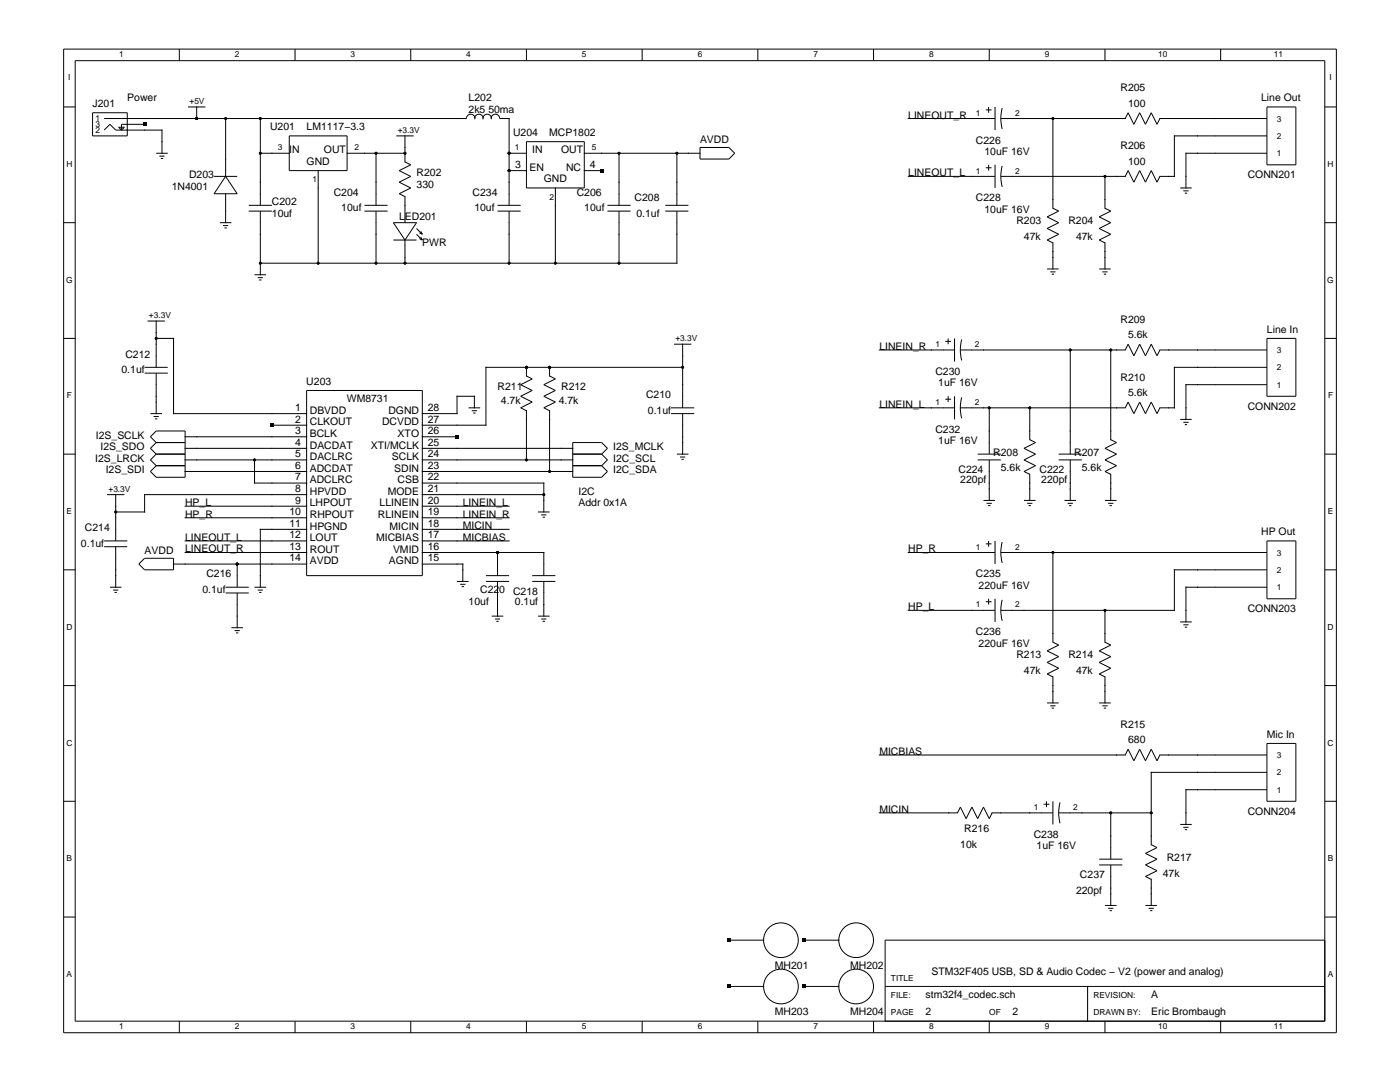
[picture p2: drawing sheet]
<svg xmlns="http://www.w3.org/2000/svg" width="279mm" height="216mm" viewBox="0 0 279 216" stroke-linecap="round" stroke-linejoin="round" font-family="sans-serif">
<g fill="none" stroke="#000" stroke-width=".2">
<path d="M12.7 9.8h254v196.3h-254zM15 12.1h249.4v191.7h-249.4zM35.8 9.8v2.3M58.9 9.8v2.3M82 9.8v2.3M105.1 9.8v2.3M128.2 9.8v2.3M151.2 9.8v2.3M174.3 9.8v2.3M197.4 9.8v2.3M220.5 9.8v2.3M243.6 9.8v2.3"/>
<path d="M12.7 21.3h2.3M18.5 22.5h6.9v4.6h-6.9zM20.8 23.7h72.3a.84 .84 0 0 1 .8-.9 .84 .84 0 0 1 .9 .9 .82 .82 0 0 1 .8-.9 .82 .82 0 0 1 .8 .9 .82 .82 0 0 1 .8-.9 .82 .82 0 0 1 .8 .9 .84 .84 0 0 1 .9-.9 .84 .84 0 0 1 .8 .9h1.9v17.3M20.8 26l1.1-1.2 1.2 1.2h9.2v4.6M23.7 25.4h1.1l-.6 .6zM28.9 24.8h-4.7v1.2M31.2 30.6h2.3M31.8 31.2h1M32.1 31.6h.5M37.5 21.3h3.5M39.3 21.3v2.4M42.7 35.2h4.6"/>
<path d="M45 23.7v11.5M45 38.7v5.7M45 35.2l2.3 3.5h-4.6zM52 30.6h5.7M52 23.7v17.3M57.7 27.1h11.6v6.9h-11.6zM63.5 34v18.5M69.3 30.6h11.5M75 30.6v10.4M79.1 27.1h3.5M80.8 27.1v5.2l1.2 .6-2.3 1.1 2.3 1.2-2.3 1.2 2.3 1.1-2.3 1.2 1.1 .5v5.2M101.6 34h3.5"/>
<path d="M101.6 30.6h3.5M105.1 28.3h11.5v9.2h-11.5zM110.8 37.5v15M116.6 34h3.5M116.6 30.6h23.1M123.5 30.6v10.4M135.1 30.6v10.4M139.7 29.4h5.8l1.1 1.2-1.1 1.1h-5.8zM181.3 23.7h17.3M181.3 35.2h17.3M196.7 21.9h1.2M196.7 33.5h1.2"/>
<path d="M197.3 21.3v1.2M197.3 32.9v1.1M198.6 21.3v4.7M198.6 32.9v4.6M200 21.6a8.1 8.1 0 0 0 0 4.1M200 33.1a8.1 8.1 0 0 0 0 4.2M210.1 23.7v17.8l1.2 .6-2.3 1.2 2.3 1.1-2.3 1.2 2.3 1.1-2.3 1.2 1.1 .6M220.5 35.2v6.3l1.2 .6-2.3 1.2 2.3 1.1-2.3 1.2 2.3 1.1-2.3 1.2 1.1 .6M225.1 22.5l1.2 2.3 1.1-2.3 1.2 2.3 1.2-2.3 1.1 2.3 .6-1.1h21.3M225.1 22.5l-.5 1.2h-24.9M225.1 34l-.5 1.2h-24.9M235.5 37.5h2.3"/>
<path d="M236.2 38.1h1M236.5 38.5h.4M252.8 21.3h5.8v11.6h-5.8zM252.8 27.1h-18.4v8.1h-2.9l-.6 1.2-1.1-2.4-1.2 2.4-1.2-2.4-1.1 2.4-1.2-2.4M252.8 30.6h-16.1v6.9M264.4 21.3h2.3M12.7 44.4h2.3M43.9 44.4h2.3M44.5 45h1M44.8 45.5h.5M49.6 41h4.7M49.6 42.1h4.7"/>
<path d="M50.8 54.8h2.3M51.4 55.4h1.1M51.7 55.9h.5M52 42.1v12.7M72.7 41h4.7M72.7 42.1h4.7M75 42.1v10.4M78.5 44.4h4.6l-2.3 3.5zM78.5 47.9h4.6M80.8 47.9v4.6M83.1 45.6l1.2 1.1M83.1 46.7l1.2 1.2"/>
<path d="M83.7 47.6l.6 .3M83.7 46.5l.6 .2M84 47.3l.3 .6M84 46.2l.3 .5M99.3 41h4.6M99.3 42.1h4.6M101.6 42.1v10.4M121.2 41h4.6M121.2 42.1h4.6M123.5 42.1v10.4M132.8 41h4.6M132.8 42.1h4.6"/>
<path d="M135.1 42.1v10.4h-83.1M209 53.7h2.3M209.6 54.2h1M209.9 54.7h.5M210.1 48.5v5.2M219.4 53.7h2.3M220 54.2h1M220.3 54.7h.4M220.5 48.5v5.2M264.4 44.4h2.3M12.7 67.5h2.3M28.9 73.3h4.6"/>
<path d="M28.9 74.5h4.6M29.4 64.1h3.5M31.2 67.5h3.4v15h26.6M31.2 64.1v9.2M31.2 74.5v8M61.2 77.9h23.1v37h-23.1zM105.1 73.3v1.7l1.1 .6-2.3 1.2 2.3 1.1-2.3 1.2 2.3 1.1-2.3 1.2 1.2 .6M109.7 73.3v1.7l1.1 .6-2.3 1.2 2.3 1.1-2.3 1.2 2.3 1.1-2.3 1.2 1.2 .6M134.5 68.7h3.5M136.2 73.3h-39.2v11.5h-12.7M136.2 68.7v12.7M175.5 69.8h15"/>
<path d="M188.7 68.1h1.1M188.7 79.7h1.1M189.2 67.5v1.2M189.2 79.1v1.1M190.5 67.5v4.6M190.5 79.1v4.6M191.9 67.7a8.1 8.1 0 0 0 0 4.2M191.9 79.3a8.1 8.1 0 0 0 0 4.2M213.6 69.8v20.8M221.7 69.8v17.9l1.1 .6-2.3 1.2 2.3 1.1-2.3 1.2 2.3 1.1-2.3 1.2M225.1 68.7l1.2 2.3 1.1-2.3 1.2 2.3 1.2-2.3 1.1 2.3 .6-1.2h21.3M225.1 68.7l-.5 1.1h-32.9"/>
<path d="M252.8 67.5h5.8v11.6h-5.8zM252.8 73.3h-18.4v8.1h-2.9l-.6 1.1-1.1-2.3-1.2 2.3-1.2-2.3-1.1 2.3-1.2-2.3M252.8 76.8h-16.1v6.9M264.4 67.5h2.3M12.7 90.6h2.3M21.4 98.7h3.4M23.1 98.7v9.2M30 82.5h2.3M30.7 83.1h1M30.9 83.6h.5M31.2 90.6h5.7M31.2 88.3l-1.2-1.1 1.2-1.2h5.7v9.2h-5.7l-1.2-1.1 1.2-1.2"/>
<path d="M31.2 88.3h5.7M31.2 88.3l-1.2 1.2 1.2 1.1M31.2 90.6l-1.2 1.2 1.2 1.1M31.2 92.9h5.7M36.9 87.2h24.3M36.9 89.5h24.3M36.9 91.8h24.3M36.9 94.1h24.3M50.8 91.8v4.6h10.4M54.3 84.8h6.9M61.2 98.7h-32.3v3.5h-5.8M84.3 87.2h6.9"/>
<path d="M84.3 89.5h30M84.3 91.8h30M84.3 94.1h30M84.3 96.4h24.2v5.8M84.3 98.7h24.2M93.5 81.4h2.3M94.2 82h1M94.4 82.4h.5M94.7 81.4v-2.3h-3.5v3.4h-6.9M105.1 81.9v9.9M109.7 81.9v12.2M114.3 90.6h5.8"/>
<path d="M114.3 92.9h5.8M120.1 90.6l1.1-1.1-1.1-1.2h-5.8v6.9h5.8l1.1-1.1-1.1-1.2M120.1 90.6l1.1 1.2-1.1 1.1M133.9 82.5h4.6M133.9 81.4h4.6M135.1 90.6h2.3M135.7 91.2h1.1M136 91.7h.5M136.2 82.5v8.1M175.5 81.4h15M195.1 90.6h4.6M195.1 91.8h4.6"/>
<path d="M196.3 99.9h2.3M197.4 81.4v9.2M197.4 91.8v8.1M204.4 94.1l1.1 .5v5.3M204.4 99.9h2.3M205.5 81.4v6.3l1.2 .6-2.3 1.2 2.3 1.1-2.3 1.2 2.3 1.1-2.3 1.2M211.3 90.6h4.6M211.3 91.8h4.6M212.4 99.9h2.3M213.6 91.8v8.1M220.5 94.1l1.2 .5v5.3M220.5 99.9h2.3"/>
<path d="M225.1 80.2l-.5 1.2h-32.9M235.5 83.7h2.3M236.2 84.3h1M236.5 84.7h.4M264.4 90.6h2.3M12.7 113.7h2.3M20.8 107.9h4.6M20.8 109.1h4.6M21.9 117.2h2.3M22.6 117.7h1M22.9 118.2h.4M23.1 109.1v8.1"/>
<path d="M27.7 112.6l1.2-1.2h5.7v2.3h-5.7zM34.6 112.6h26.6M36.9 101h24.3M36.9 103.3h24.3M36.9 107.9h24.3M36.9 110.2h24.3M45 117.2h4.6M45 118.3h4.6M47.3 112.6v4.6M47.3 118.3v7M50.8 117.2h2.3M51.4 117.7h1.1"/>
<path d="M51.7 118.2h.5M61.2 105.6h-9.2v11.6M84.3 112.6h8.1v3.4M84.3 101h17.3M84.3 103.3h17.3M84.3 105.6h17.3M84.3 107.9h17.3M84.3 110.2h24.2v4.7M91.2 116h2.3M91.8 116.6h1.1M92.1 117.1h.5M97 114.9h4.6"/>
<path d="M97 116h4.6M99.3 110.2v4.7M99.3 116v6.9M106.2 114.9h4.6M106.2 116h4.6M107.4 102.2h2.3M108 102.7h1M108.3 103.2h.5M108.5 116v6.9M181.3 110.2h17.3M196.7 108.5h1.2M196.9 100.4h1"/>
<path d="M197.2 100.9h.5M197.3 107.9v1.2M197.3 119.5v1.1M198.6 107.9v4.7M198.6 119.5v4.6M199.7 110.2h53.1M200 108.2a8.1 8.1 0 0 0 0 4.1M200 119.7a8.1 8.1 0 0 0 0 4.2M205 100.4h1M205.3 100.9h.4M210.1 110.2v17.9l1.2 .6-2.3 1.2 2.3 1.1-2.3 1.2 2.3 1.1-2.3 1.2M213.1 100.4h1"/>
<path d="M213.4 100.9h.4M221.2 100.4h1M221.4 100.9h.5M252.8 113.7h-18.4v8.1h-34.7M252.8 107.9h5.8v11.6h-5.8zM252.8 117.2h-16.1v6.9M264.4 113.7h2.3M12.7 136.8h2.3M46.2 125.3h2.3M46.8 125.8h1.1M47.1 126.3h.5M98.1 122.9h2.3"/>
<path d="M98.8 123.5h1M99.1 124h.4M107.4 122.9h2.3M108 123.5h1M108.3 124h.5M181.3 121.8h17.3M196.7 120.1h1.2M209 134.5l1.1 .5v5.3M219.4 134.5l1.1 .5v5.3M220.5 121.8v6.3l1.2 .6-2.3 1.2 2.3 1.1-2.3 1.2 2.3 1.1-2.3 1.2M235.5 124.1h2.3M236.2 124.7h1"/>
<path d="M236.5 125.1h.4M264.4 136.8h2.3M12.7 159.9h2.3M208.8 159.9v1.1M209 140.3h2.3M209.6 140.8h1M209.9 141.3h.5M210.1 159.9v4.6M219.4 140.3h2.3M220 140.8h1M220.3 141.3h.4M225.1 149.5l1.2 2.3 1.1-2.3 1.2 2.3 1.2-2.3 1.1 2.3 .6-1.1h21.3"/>
<path d="M225.1 149.5l-.5 1.2h-49.1M252.8 148.3h5.8v11.6h-5.8zM252.8 157.6h-16.1v6.9M252.8 154.1h-23v14.4l1.1 .6-2.3 1.2 2.3 1.1-2.3 1.2 2.3 1.1-2.3 1.2 1.2 .6v5.2M264.4 159.9h2.3M191.7 161l1.1 2.4 1.2-2.4 1.1 2.4 1.2-2.4 1.1 2.4 .6-1.2h12.1M191.7 161l-.6 1.2h-15.6M208.3 160.5h1.1M211.3 162.2h18.5M211.6 160.1a8.1 8.1 0 0 0 0 4.2M219.4 172.6h4.6M219.4 171.4h4.6"/>
<path d="M221.7 162.2v9.2M221.7 172.6v8.1M235.5 164.5h2.3M236.2 165.1h1M236.5 165.5h.4M12.7 183h2.3M145.5 187.6h6.9M145.5 196.8h6.9M160.5 187.6h6.9M160.5 196.8h6.9M176.6 196.8h87.8M217.1 196.8v7"/>
<path d="M220.5 180.7h2.3M221.2 181.2h1M221.4 181.7h.5M228.6 180.7h2.3M229.2 181.2h1.1M229.5 181.7h.5M264.4 187.6h-87.8v16.2M264.4 183h2.3M35.8 203.8v2.3M58.9 203.8v2.3M82 203.8v2.3M105.1 203.8v2.3"/>
<path d="M128.2 203.8v2.3M151.2 203.8v2.3M174.3 203.8v2.3M197.4 203.8v2.3M220.5 203.8v2.3M243.6 203.8v2.3"/>
<circle cx="155.9" cy="196.8" r="3.5"/>
<circle cx="155.9" cy="187.6" r="3.5"/>
<circle cx="170.9" cy="196.8" r="3.5"/>
<circle cx="170.9" cy="187.6" r="3.5"/>
</g>
<g fill="#000">
<path d="M28.5 24.5h.7v.7h-.7zM119.7 33.7h.7v.7h-.7zM53.9 84.5h.7v.7h-.7zM90.9 86.8h.7v.7h-.7zM145.1 187.3h.7v.6h-.7zM145.1 196.5h.7v.7h-.7zM160.1 187.3h.7v.6h-.7zM160.1 196.5h.7v.7h-.7z"/>
<circle cx="39.3" cy="23.7" r=".29"/>
<circle cx="45" cy="23.7" r=".29"/>
<circle cx="52" cy="23.7" r=".29"/>
<circle cx="52" cy="30.6" r=".29"/>
<circle cx="75" cy="30.6" r=".29"/>
<circle cx="80.8" cy="30.6" r=".29"/>
<circle cx="101.6" cy="34" r=".29"/>
<circle cx="101.6" cy="30.6" r=".29"/>
<circle cx="123.5" cy="30.6" r=".29"/>
<circle cx="135.1" cy="30.6" r=".29"/>
<circle cx="210.1" cy="23.7" r=".29"/>
<circle cx="220.5" cy="35.2" r=".29"/>
<circle cx="52" cy="52.5" r=".29"/>
<circle cx="63.5" cy="52.5" r=".29"/>
<circle cx="75" cy="52.5" r=".29"/>
<circle cx="80.8" cy="52.5" r=".29"/>
<circle cx="101.6" cy="52.5" r=".29"/>
<circle cx="110.8" cy="52.5" r=".29"/>
<circle cx="123.5" cy="52.5" r=".29"/>
<circle cx="31.2" cy="67.5" r=".29"/>
<circle cx="105.1" cy="73.3" r=".29"/>
<circle cx="109.7" cy="73.3" r=".29"/>
<circle cx="136.2" cy="73.3" r=".29"/>
<circle cx="213.6" cy="69.8" r=".29"/>
<circle cx="221.7" cy="69.8" r=".29"/>
<circle cx="50.8" cy="91.8" r=".29"/>
<circle cx="105.1" cy="91.8" r=".29"/>
<circle cx="108.5" cy="98.7" r=".29"/>
<circle cx="109.7" cy="94.1" r=".29"/>
<circle cx="197.4" cy="81.4" r=".29"/>
<circle cx="205.5" cy="81.4" r=".29"/>
<circle cx="23.1" cy="102.2" r=".29"/>
<circle cx="47.3" cy="112.6" r=".29"/>
<circle cx="99.3" cy="110.2" r=".29"/>
<circle cx="210.1" cy="110.2" r=".29"/>
<circle cx="220.5" cy="121.8" r=".29"/>
<circle cx="221.7" cy="162.2" r=".29"/>
<circle cx="229.8" cy="162.2" r=".29"/>
</g>
<g font-size="2.1">
<text x="18.5" y="21.3">J201</text>
<text x="25.4" y="20.2">Power</text>
<text x="93.5" y="20.2">L202</text>
<text x="93.5" y="22.5">2k5 50ma</text>
<text x="181.3" y="23.7">LINEOUT_R</text>
<text x="223.6" y="18.2">R205</text>
<text x="225.1" y="21.3">100</text>
<text x="251.7" y="20.2">Line Out</text>
<text x="53.9" y="26">U201</text>
<text x="61.2" y="26">LM1117−3.3</text>
<text x="102.4" y="27.1">U204</text>
<text x="109.6" y="27.2">MCP1802</text>
<text x="139.7" y="28.6">AVDD</text>
<text x="194.8" y="28.6">C226</text>
<text x="223.6" y="29.8">R206</text>
<text x="37.7" y="35.5">D203</text>
<text x="57.7" y="30.6">IN</text>
<text x="61.2" y="32.9">GND</text>
<text x="64.7" y="30.6">OUT</text>
<text x="83.1" y="35.2">R202</text>
<text x="102.8" y="33.5">3</text>
<text x="105.7" y="34.1">EN</text>
<text x="106.2" y="30.6">IN</text>
<text x="112" y="30.6">OUT</text>
<text x="113" y="34.1">NC</text>
<text x="117.7" y="33.5">4</text>
<text x="181.3" y="35.2">LINEOUT_L</text>
<text x="196.5" y="30.9">10uF 16V</text>
<text x="225.1" y="32.9">100</text>
<text x="249" y="35.6">CONN201</text>
<text x="34.3" y="37.8">1N4001</text>
<text x="54.3" y="41">C202</text>
<text x="66.6" y="39">C204</text>
<text x="83.1" y="37.5">330</text>
<text x="94.3" y="39">C234</text>
<text x="108.5" y="36.4">GND</text>
<text x="115.1" y="39">C206</text>
<text x="126.6" y="40.2">C208</text>
<text x="194.8" y="40.2">C228</text>
<text x="54.3" y="43.3">10uf</text>
<text x="68.1" y="42.1">10uf</text>
<text x="79.6" y="43.9">LED201</text>
<text x="94.7" y="42.1">10uf</text>
<text x="116.6" y="42.1">10uf</text>
<text x="127" y="43.3">0.1uf</text>
<text x="196.5" y="42.5">10uF 16V</text>
<text x="202.8" y="44.8">R203</text>
<text x="204.4" y="47.9">47k</text>
<text x="213.2" y="44.8">R204</text>
<text x="214.7" y="47.9">47k</text>
<text x="84.3" y="49.1">PWR</text>
<text x="223.6" y="64.4">R209</text>
<text x="25" y="71.4">C212</text>
<text x="175.5" y="69.8">LINEIN_R</text>
<text x="225.1" y="67.5">5.6k</text>
<text x="252.8" y="66.4">Line In</text>
<text x="24.2" y="74.5">0.1uf</text>
<text x="61.1" y="76.8">U203</text>
<text x="99.3" y="77.9">R211</text>
<text x="112" y="77.9">R212</text>
<text x="186.7" y="74.8">C230</text>
<text x="187.2" y="77.1">1uF 16V</text>
<text x="223.6" y="75.9">R210</text>
<text x="58.9" y="82">1</text>
<text x="61.8" y="82.6">DBVDD</text>
<text x="69.2" y="80.3">WM8731</text>
<text x="77.5" y="82.6">DGND</text>
<text x="85.4" y="82">28</text>
<text x="100" y="80.6">4.7k</text>
<text x="111.5" y="80.6">4.7k</text>
<text x="128.9" y="79.4">C210</text>
<text x="129.3" y="82.5">0.1uf</text>
<text x="175.5" y="81.4">LINEIN_L</text>
<text x="225.1" y="79.1">5.6k</text>
<text x="249" y="81.7">CONN202</text>
<text x="19.1" y="87.5">I2S_SCLK</text>
<text x="20.1" y="89.8">I2S_SDO</text>
<text x="58.9" y="88.9">4</text>
<text x="58.9" y="86.6">3</text>
<text x="58.9" y="84.3">2</text>
<text x="61.8" y="89.5">DACDAT</text>
<text x="61.8" y="87.2">BCLK</text>
<text x="61.8" y="84.9">CLKOUT</text>
<text x="74" y="89.5">XTI/MCLK</text>
<text x="76.2" y="84.9">DCVDD</text>
<text x="79.4" y="87.2">XTO</text>
<text x="85.4" y="88.9">25</text>
<text x="85.4" y="84.3">27</text>
<text x="85.4" y="86.6">26</text>
<text x="122.4" y="89.8">I2S_MCLK</text>
<text x="186.7" y="86.4">C232</text>
<text x="187.2" y="88.6">1uF 16V</text>
<text x="19" y="92.1">I2S_LRCK</text>
<text x="21.1" y="94.4">I2S_SDI</text>
<text x="58.9" y="95.9">7</text>
<text x="58.9" y="93.6">6</text>
<text x="58.9" y="91.3">5</text>
<text x="61.8" y="94.1">ADCDAT</text>
<text x="61.8" y="91.8">DACLRC</text>
<text x="78.2" y="91.8">SCLK</text>
<text x="78.7" y="94.1">SDIN</text>
<text x="85.4" y="93.6">23</text>
<text x="85.4" y="95.9">22</text>
<text x="85.4" y="91.3">24</text>
<text x="122.4" y="92.1">I2C_SCL</text>
<text x="122.4" y="94.4">I2C_SDA</text>
<text x="191.3" y="94.4">C224</text>
<text x="198.2" y="91">R208</text>
<text x="199.7" y="94.1">5.6k</text>
<text x="207.5" y="94.4">C222</text>
<text x="214.4" y="91">R207</text>
<text x="215.9" y="94.1">5.6k</text>
<text x="36.9" y="101">HP_L</text>
<text x="58.9" y="100.5">9</text>
<text x="58.9" y="98.2">8</text>
<text x="61.8" y="101.1">LHPOUT</text>
<text x="61.8" y="98.8">HPVDD</text>
<text x="61.8" y="96.4">ADCLRC</text>
<text x="75.8" y="101.1">LLINEIN</text>
<text x="77.4" y="98.8">MODE</text>
<text x="79.4" y="96.4">CSB</text>
<text x="85.4" y="98.2">21</text>
<text x="85.4" y="100.5">20</text>
<text x="92.4" y="101">LINEIN_L</text>
<text x="115.5" y="98.7">I2C</text>
<text x="115.5" y="101">Addr 0x1A</text>
<text x="191.7" y="96.4">220pf</text>
<text x="207.8" y="96.4">220pf</text>
<text x="17" y="106">C214</text>
<text x="36.9" y="107.9">LINEOUT_L</text>
<text x="36.9" y="103.3">HP_R</text>
<text x="57.8" y="107.4">12</text>
<text x="57.8" y="105.1">11</text>
<text x="57.8" y="102.8">10</text>
<text x="61.8" y="108">LOUT</text>
<text x="61.8" y="105.7">HPGND</text>
<text x="61.8" y="103.4">RHPOUT</text>
<text x="75.1" y="108">MICBIAS</text>
<text x="75.4" y="103.4">RLINEIN</text>
<text x="77.7" y="105.7">MICIN</text>
<text x="85.4" y="107.4">17</text>
<text x="85.4" y="102.8">19</text>
<text x="85.4" y="105.1">18</text>
<text x="92.4" y="103.3">LINEIN_R</text>
<text x="92.4" y="105.6">MICIN</text>
<text x="92.4" y="107.9">MICBIAS</text>
<text x="251.7" y="106.8">HP Out</text>
<text x="16.2" y="109.1">0.1uf</text>
<text x="28.8" y="110.6">AVDD</text>
<text x="36.9" y="110.2">LINEOUT_R</text>
<text x="57.8" y="112">14</text>
<text x="57.8" y="109.7">13</text>
<text x="61.8" y="112.6">AVDD</text>
<text x="61.8" y="110.3">ROUT</text>
<text x="77.6" y="112.6">AGND</text>
<text x="78.4" y="110.3">VMID</text>
<text x="85.4" y="109.7">16</text>
<text x="85.4" y="112">15</text>
<text x="181.3" y="110.2">HP_R</text>
<text x="40.4" y="118.3">0.1uf</text>
<text x="41.2" y="115.2">C216</text>
<text x="95.8" y="118.3">C220</text>
<text x="102.4" y="118.7">C218</text>
<text x="194.8" y="115.2">C235</text>
<text x="195.3" y="117.5">220uF 16V</text>
<text x="93.5" y="120.6">10uf</text>
<text x="102.8" y="120.6">0.1uf</text>
<text x="181.3" y="121.8">HP_L</text>
<text x="249" y="122.2">CONN203</text>
<text x="194.8" y="126.8">C236</text>
<text x="195.3" y="129.1">220uF 16V</text>
<text x="202.8" y="131.4">R213</text>
<text x="213.2" y="131.4">R214</text>
<text x="204.4" y="134.5">47k</text>
<text x="214.7" y="134.5">47k</text>
<text x="223.6" y="145.2">R215</text>
<text x="225.1" y="148.3">680</text>
<text x="252.8" y="147.2">Mic In</text>
<text x="175.5" y="150.7">MICBIAS</text>
<text x="175.5" y="162.2">MICIN</text>
<text x="192.4" y="166">R216</text>
<text x="206.3" y="167.2">C238</text>
<text x="249" y="162.6">CONN204</text>
<text x="191.7" y="169.1">10k</text>
<text x="206.9" y="169.5">1uF 16V</text>
<text x="232.9" y="171.8">R217</text>
<text x="214.7" y="178.4">220pf</text>
<text x="215.5" y="175.3">C237</text>
<text x="232.1" y="174.9">47k</text>
<text x="154.7" y="193.4">MH201</text>
<text x="169.7" y="193.4">MH202</text>
<text x="185.9" y="194.5">STM32F405 USB, SD &amp; Audio Codec − V2 (power and analog)</text>
<text x="154.7" y="202.6">MH203</text>
<text x="169.7" y="202.6">MH204</text>
<text x="184.7" y="199.1">stm32f4_codec.sch</text>
<text x="184.7" y="202.6">2</text>
<text x="202" y="202.6">2</text>
<text x="229.8" y="202.6">Eric Brombaugh</text>
<text x="229.8" y="199.1">A</text>
</g>
<g font-size="1.7">
<text x="23.8" y="11.4">1</text>
<text x="46.9" y="11.4">2</text>
<text x="70" y="11.4">3</text>
<text x="93.1" y="11.4">4</text>
<text x="116.1" y="11.4">5</text>
<text x="139.2" y="11.4">6</text>
<text x="162.3" y="11.4">7</text>
<text x="185.4" y="11.4">8</text>
<text x="208.5" y="11.4">9</text>
<text x="231.1" y="11.4">10</text>
<text x="254.2" y="11.4">11</text>
<text x="13.6" y="16">I</text>
<text x="265.3" y="16">I</text>
<text x="37.8" y="20.8">+5V</text>
<text x="194.8" y="23.1">1</text>
<text x="202.6" y="23.1">2</text>
<text x="19" y="26.5">2</text>
<text x="19" y="24.2">1</text>
<text x="19" y="25.4">3</text>
<text x="79.4" y="26.5">+3.3V</text>
<text x="254.8" y="27.7">2</text>
<text x="254.8" y="24.3">3</text>
<text x="13.3" y="33.3">H</text>
<text x="55.4" y="30">3</text>
<text x="70.8" y="30">2</text>
<text x="102.8" y="30">1</text>
<text x="118.1" y="30">5</text>
<text x="194.8" y="34.6">1</text>
<text x="202.6" y="34.6">2</text>
<text x="254.8" y="31.2">1</text>
<text x="264.9" y="33.3">H</text>
<text x="62.3" y="36.4">1</text>
<text x="109.7" y="39.8">2</text>
<text x="13.2" y="56.4">G</text>
<text x="264.9" y="56.4">G</text>
<text x="29.7" y="63.5">+3.3V</text>
<text x="134.8" y="68.1">+3.3V</text>
<text x="186.7" y="69.3">1</text>
<text x="194.5" y="69.3">2</text>
<text x="254.8" y="70.4">3</text>
<text x="254.8" y="73.9">2</text>
<text x="254.8" y="77.4">1</text>
<text x="13.3" y="79.5">F</text>
<text x="186.7" y="80.8">1</text>
<text x="194.5" y="80.8">2</text>
<text x="265" y="79.5">F</text>
<text x="21.6" y="98.1">+3.3V</text>
<text x="13.3" y="102.6">E</text>
<text x="265" y="102.6">E</text>
<text x="194.8" y="109.7">1</text>
<text x="202.6" y="109.7">2</text>
<text x="254.8" y="110.9">3</text>
<text x="254.8" y="114.3">2</text>
<text x="254.8" y="117.8">1</text>
<text x="13.3" y="125.7">D</text>
<text x="194.8" y="121.2">1</text>
<text x="202.6" y="121.2">2</text>
<text x="264.9" y="125.7">D</text>
<text x="13.3" y="148.8">C</text>
<text x="264.9" y="148.8">C</text>
<text x="254.8" y="154.7">2</text>
<text x="254.8" y="151.3">3</text>
<text x="206.3" y="161.6">1</text>
<text x="214.2" y="161.6">2</text>
<text x="254.8" y="158.2">1</text>
<text x="13.3" y="171.9">B</text>
<text x="265" y="171.9">B</text>
<text x="13.3" y="195">A</text>
<text x="177.8" y="195.7">TITLE</text>
<text x="265" y="195">A</text>
<text x="177.8" y="199.1">FILE:</text>
<text x="177.8" y="202.6">PAGE</text>
<text x="197.4" y="202.6">OF</text>
<text x="218.2" y="199.1">REVISION:</text>
<text x="218.2" y="202.6">DRAWN BY:</text>
<text x="23.8" y="205.3">1</text>
<text x="46.9" y="205.3">2</text>
<text x="70" y="205.3">3</text>
<text x="93.1" y="205.3">4</text>
<text x="116.1" y="205.3">5</text>
<text x="139.2" y="205.3">6</text>
<text x="162.3" y="205.3">7</text>
<text x="185.4" y="205.3">8</text>
<text x="208.5" y="205.3">9</text>
<text x="231.1" y="205.3">10</text>
<text x="254.2" y="205.3">11</text>
</g>
</svg>
